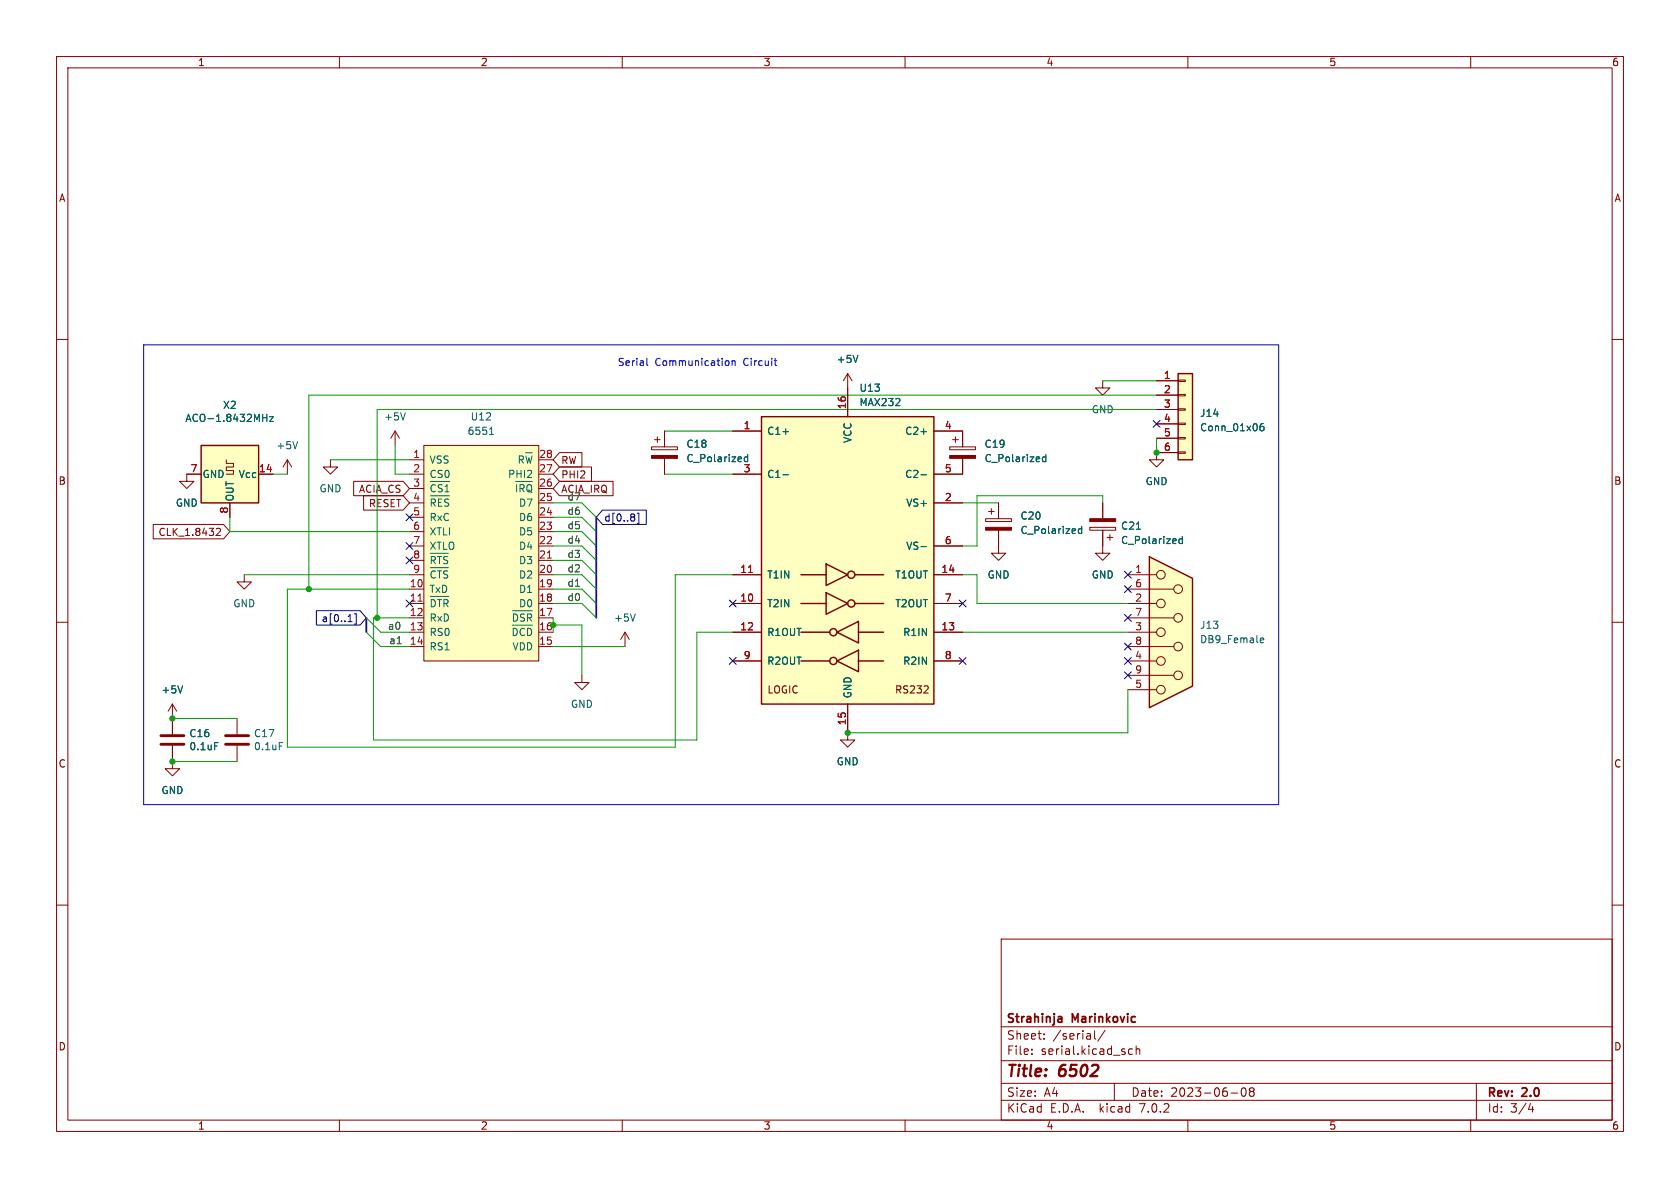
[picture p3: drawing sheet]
<svg xmlns="http://www.w3.org/2000/svg" width="297mm" height="210mm" viewBox="0 0 297 210" stroke-linecap="round" stroke-linejoin="round" font-family="sans-serif">
<g fill="none" stroke="#840000" stroke-width=".18">
<path d="M10 10h277v190h-277zM12 12h273v186h-273zM60 10v2M110 10v2M160 10v2M210 10v2M260 10v2M10 60h2M285 60h2M69.8 76.2l-.7 1.3M69.8 76.2v2.5M69.8 76.2l.8 1.3"/>
<path d="M74.9 78.7h20.3v38.1h-20.3zM115.2 79h4.6v.5h-4.6zM115.7 77.7h1M116.2 77.2v1M117.5 76.2v2.8M129.5 76.2h5.1M149.9 66v7.7M149.9 66l-.8 1.3M149.9 66l.7 1.3M165.1 76.2h5.1v2.8M167.9 79h4.6v.5h-4.6zM168.4 77.7h1"/>
<path d="M168.9 77.2v1M194.9 67.3v1.3h1.3l-1.3 1.3-1.2-1.3h1.2M35.6 83.8h-2.6v1.3h1.3l-1.3 1.3-1.3-1.3h1.3M40 81.3v.6h1.3v.7h-1.3v.6h1.3v.6h-1.3M40.6 88.9v2.5M45.7 83.8h2.6M50.8 81.3l-.8 1.3M50.8 81.3v2.5M50.8 81.3l.8 1.3M58.4 81.3v1.3h1.3l-1.3 1.2-1.3-1.2h1.3M72.4 81.3h2.5M72.4 83.8h2.5"/>
<path d="M72.4 99.1h2.5M72.4 96.5h2.5M72.4 94h2.5M72.4 91.4h2.5M72.4 88.9h2.5M72.4 86.4h2.5M95.2 81.3h2.6M95.2 83.8h2.6M95.2 99.1h2.6M95.2 96.5h2.6M95.2 94h2.6M95.2 91.4h2.6"/>
<path d="M95.2 88.9h2.6M95.2 86.4h2.6M117.5 81v2.8M129.5 83.8h5.1M165.1 96.5h5.1M165.1 88.9h5.1M170.2 81v2.8h-5.1M174.2 91.7h4.6v.5h-4.6zM174.8 90.4h1M175.3 89.9v1M176.5 93.7v4.1h1.3l-1.3 1.3-1.2-1.3h1.2M176.5 88.9v2.8"/>
<path d="M194.9 96.5v1.3h1.3l-1.3 1.3-1.2-1.3h1.2M10 110h2M43.2 101.6v1.3h1.2l-1.2 1.2-1.3-1.2h1.3M72.4 104.1h2.5M72.4 106.7h2.5M72.4 109.2h2.5M72.4 111.8h2.5M72.4 114.3h2.5M72.4 101.6h2.5M95.2 104.1h2.6M95.2 106.7h2.6M95.2 109.2h2.6"/>
<path d="M95.2 111.8h2.6M95.2 114.3h2.6M95.2 101.6h2.6M102.9 119.4v1.3h1.2l-1.2 1.2-1.3-1.2h1.3M110.5 111.8l-.8 1.2M110.5 111.8v2.5M110.5 111.8l.8 1.2M129.5 106.7h5.1M129.5 111.8h5.1M129.5 101.6h5.1M129.5 116.8h5.1M165.1 106.7h5.1"/>
<path d="M165.1 111.8h5.1M165.1 101.6h5.1M165.1 116.8h5.1M285 110h2M30.5 131.8v4.1h1.2l-1.2 1.3-1.3-1.3h1.3M30.5 124.5v5.3M30.5 124.5l-.8 1.2M30.5 124.5l.7 1.2M41.9 127v2.8M41.9 131.8v2.8M149.9 124.5v6.3h1.2l-1.2 1.3-1.3-1.3h1.3M10 160h2"/>
<path d="M285 160h2M177 166h108v32h-108zM60 198v2M110 198v2M160 198v2M177 194.5h108M177 191.5h108M177 187.5h108M177 181.5h108M182.4 186.3v.1M182.4 185.5v.1M184.6 183.6v.1"/>
<path d="M184.6 182.8v.1M193.5 182.2v1.3l.2 .2M195.4 182.1l-1.3 2M197 191.5v3M200.2 185.5l-.4-.1-.3 .3v.4l.1 .2h.6M200.9 185.5l.2-.1 .3 .1 .1 .9M200.9 184.9v1.5M210 198v2M217.6 193.2h1.2M219.6 192.4l.2-.1a.81 .81 0 0 1 .6 .6 .81 .81 0 0 1-.3 .8l-.2 .1a.81 .81 0 0 1-.6-.6 .81 .81 0 0 1 .3-.8zM221.1 192.9l-.2-.2 .2-.4h.3l.3 .3-.3 .3M221.1 192.9l-.2 .3v.5l.2 .1h.3l.3-.3-.1-.4-.2-.2"/>
<path d="M221.1 192.9h.3M260 198v2M261 191.5v6.5M270.2 196.1h.9M270.9 195.6v1"/>
</g>
<path d="M187.5 179.7l.2 .2v.8M187.7 180.6l-.1 .1M187.7 180.1h-.1" fill="none" stroke="#840000" stroke-width=".3"/>
<g fill="none" stroke="#006464" stroke-width=".18">
<path d="M46.4 73.8h.8M47.2 73.2v1.3M47.7 73.7h.6l-.6 .8h.6M52.6 78.1l-.4 1.2M71.7 73l-.5 1.2M86.5 76.8h.8M86.8 75.7l.1-.2v1.3M151.7 62.8l-.4 1.3M162.8 76.3h1M76.1 85.1h3.4M76.1 87.6h3.3M76.1 97.8h3.2"/>
<path d="M76.2 88.2v1.3M77 98.6l-.3-.2h-.5v1.2M77 85.8l-.4-.1-.4 .3M77.3 98.4h.8M77.5 88.2v1.3M77.7 98.4v1.2M78.2 85.7h-.5l-.2 .2M78.8 86l.2-.3v1.2M79.2 98.4h-.5l-.3 .2M91.2 85.1h2.9M91.3 85.7v1.2M92.5 80.8l-.2-.2h-.5v1.3"/>
<path d="M92.7 85.9l-.3-.2h-.5v1.2M92.9 80h1.2M93 80.6l.3 1.3M93.1 86.1a.42 .42 0 0 1 .5-.4 .42 .42 0 0 1 .4 .4M94.1 80.6l-.3 1.3M132.2 80.3v1.3M132.2 80.8h-.4l-.2 .2 .1 .6h.5M138.4 83.9h1M162.8 83.9h1M162.8 96.6h1M184.9 80.8h-.4l-.2 .2 .1 .6h.5M184.9 80.3v1.3"/>
<path d="M191.2 93v1.3M191.2 93.5h-.3l-.3 .2 .2 .6h.4M76.1 105.4h3.2M76.1 100.3h3.2M76.9 106.3l-.2-.2-.5-.1v1.3M77.3 106h.8M77.7 100.9v1.3M77.7 106v1.3M79.2 106.2l-.2-.2h-.5v1.3M90.6 110.5h3.5M90.6 108h3.5M90.7 111.1v1.2"/>
<path d="M91.5 108.8l-.2-.2-.5-.1v1.3M92.7 108.6l-.5-.1-.2 .3M93.3 111.1v1.2M94 108.8l-.2-.3h-.5v1.3M112.3 108.5l-.4 1.3M32.3 121.2l-.4 1.3M37.9 131.3h.7M49.4 131.3h.6"/>
</g>
<path d="M28.4 131.6h4.1M28.4 130h4.1M39.9 131.6h4M39.9 130h4" fill="none" stroke="#840000" stroke-width=".51"/>
<g fill="#ffffc2" stroke="#ffffc2" stroke-width=".18">
<path d="M74.9 78.7h20.3v38.1h-20.3z"/>
<path d="M134.6 73.7h30.5v50.8h-30.5z"/>
<path d="M35.6 78.7h10.1v10.2h-10.1z"/>
</g>
<path d="M96.8 98.7h.7M73.9 106.3h.7M132.3 101.2h.7" fill="none" stroke="#a90000" stroke-width=".18"/>
<g fill="none" stroke="#840000" stroke-width=".25">
<path d="M35.6 78.7h10.1v10.2h-10.1zM134.6 73.7h30.5v50.8h-30.5zM146 99.7l3.9 1.9-3.9 1.9zM141.6 106.7h4.4M141.6 101.6h4.4M141.6 116.8h5.1M141.6 111.8h5.1M146 104.8l3.9 1.9-3.9 1.9zM148 116.8l3.8-1.9v3.8zM148 111.8l3.8-1.9v3.8zM151.1 106.7h5.1M151.1 101.6h5.1"/>
<path d="M151.8 116.8h4.4M151.8 111.8h4.4"/>
<circle cx="147.3" cy="116.8" r=".63"/>
<circle cx="147.3" cy="111.8" r=".63"/>
<circle cx="150.5" cy="101.6" r=".63"/>
<circle cx="150.5" cy="106.7" r=".63"/>
</g>
<g fill="#840000" stroke="#840000" stroke-width=".18">
<path d="M174.2 93.2h4.6v.5h-4.6z"/>
<path d="M115.2 80.5h4.6v.5h-4.6z"/>
<path d="M167.9 80.5h4.6v.5h-4.6z"/>
</g>
<path d="M203.2 98.4l7.6 3.8v19.1l-7.6 3.8z" fill="#ffffc2"/>
<g fill="none" stroke="#840000" stroke-width=".18">
<path d="M117.5 76.2v2.8M129.5 76.2h5.1M149.9 68.6v5.1M165.1 76.2h5.1v2.8M204.5 67.3h3.8M204.5 69.9h3.8M204.5 72.4h3.8M204.5 74.9h3.8M204.5 77.5h3.8M208.3 79.9h1.2v.2h-1.2zM208.3 77.3h1.2v.3h-1.2zM208.3 74.8h1.2v.3h-1.2z"/>
<path d="M208.3 72.3h1.2v.2h-1.2zM208.3 69.7h1.2v.3h-1.2zM208.3 67.2h1.2v.2h-1.2zM27.1 92.7h12.4l1.1 1.3-1.1 1.3h-12.4zM33 83.8h2.6M38.2 93.5l.5-.1 .3 .4-.8 .9h.8M40.6 88.9v2.5M45.7 83.8h2.6M62.5 85.1h8.8l1.1 1.3-1.1 1.2h-8.8zM64.3 87.6h7l1.1 1.3-1.1 1.3h-7zM98.9 80h4v2.6h-4l-1.1-1.3zM98.9 82.5h5.7v2.6h-5.7l-1.1-1.3z"/>
<path d="M98.9 85.1h9.5v2.5h-9.5l-1.1-1.2zM117.5 81v2.8M129.5 83.8h5.1M165.1 88.9h5.1M165.1 96.5h5.1M170.2 81v2.8h-5.1M176.5 88.9v2.8M176.5 93.7v2.8M192.7 93.2h4.5v.5h-4.5zM194.9 88.9v2.8M194.9 93.7v2.8M195.7 95h1"/>
<path d="M196.2 94.5v1M208.3 80h-3.8v1.3h1.2l-1.2 1.3-1.3-1.3h1.3M129.5 116.8h5.1M129.5 111.8h5.1M129.5 106.7h5.1M129.5 101.6h5.1M165.1 116.8h5.1M165.1 111.8h5.1M165.1 106.7h5.1M165.1 101.6h5.1M199.4 119.4h8.1M199.4 116.8h5.1"/>
<path d="M199.4 114.3h8.1M199.4 111.8h5.1M199.4 109.2h8.1M199.4 106.7h5.1M199.4 104.1h8.1M199.4 101.6h5.1M30.5 127v2.8M30.5 131.8v2.8M149.9 124.5v5M199.4 121.9h5.1"/>
<circle cx="205.2" cy="101.6" r=".76"/>
<circle cx="205.2" cy="116.8" r=".76"/>
<circle cx="205.2" cy="111.8" r=".76"/>
<circle cx="205.2" cy="106.7" r=".76"/>
<circle cx="208.3" cy="119.4" r=".76"/>
<circle cx="208.3" cy="109.2" r=".76"/>
<circle cx="208.3" cy="114.3" r=".76"/>
<circle cx="208.3" cy="104.1" r=".76"/>
<circle cx="205.2" cy="121.9" r=".76"/>
</g>
<path d="M208.3 66h2.5v15.3h-2.5zM203.2 98.4l7.6 3.8v19.1l-7.6 3.8z" fill="none" stroke="#840000" stroke-width=".25"/>
<g fill="none" stroke="#006464" stroke-width=".18">
<path d="M46.4 73.8h.8M47.2 73.2v1.3M47.7 73.7h.6l-.6 .8h.6M151.7 62.8l-.4 1.3M162.8 76.3h1M223.3 74.9h-.3a.85 .85 0 0 0 0 1.3l.4-.2 .1-.4-.3-.2h-.3l-.2 .2M132.2 80.3v1.3M132.2 80.8h-.4l-.2 .2 .1 .6h.5M138.4 83.9h1M162.8 83.9h1M162.8 96.6h1M184.9 80.8h-.4l-.2 .2 .1 .6h.5"/>
<path d="M184.9 80.3v1.3M191.2 93v1.3M191.2 93.5h-.3l-.3 .2 .2 .6h.4M209 94.8v1.3M209 95.3l-.3-.1-.3 .3 .1 .5h.5M222.9 113.6h.4M222.9 112.8h.3l.2 .3-.6 .1M32.3 121.2l-.4 1.3M37.9 131.3h.7"/>
</g>
<path d="M208.3 66h2.5v15.3h-2.5z" fill="#ffffc2" stroke="#ffffc2" stroke-width=".18"/>
<path d="M192.7 91.7h4.5v.5h-4.5z" fill="#840000" stroke="#840000" stroke-width=".18"/>
<g fill="none" stroke="#000084" stroke-width=".18">
<path d="M203.9 74.3l1.2 1.2M205.1 74.3l-1.2 1.2M71.8 90.8l1.2 1.2M71.8 95.9l1.2 1.2M71.8 98.5l1.2 1.2M73 90.8l-1.2 1.2M73 95.9l-1.2 1.2M73 98.5l-1.2 1.2M106.5 90.2h7.7v2.5h-7.7l-1.1-1.3zM112.6 90.7h.3v1.8h-.3M55.9 107.9h7.8l1.1 1.3-1.1 1.3h-7.8zM61.5 109.9h.8"/>
<path d="M62.7 108.5h.3v1.8h-.3M71.8 106.1l1.2 1.2M73 106.1l-1.2 1.2M128.9 116.2l1.2 1.2M128.9 106.1l1.2 1.2M130.1 116.2l-1.2 1.2M130.1 106.1l-1.2 1.2M169.6 106.1l1.2 1.2M169.6 116.2l1.2 1.2M170.8 106.1l-1.2 1.2M170.8 116.2l-1.2 1.2M198.8 118.8l1.2 1.2"/>
<path d="M198.8 113.7l1.2 1.2M198.8 108.6l1.2 1.2M198.8 103.5l1.2 1.2M198.8 101l1.2 1.2M198.8 116.2l1.2 1.2M200 118.8l-1.2 1.2M200 113.7l-1.2 1.2M200 108.6l-1.2 1.2M200 103.5l-1.2 1.2M200 101l-1.2 1.2M200 116.2l-1.2 1.2"/>
</g>
<path d="M25.4 61h200.7v81.2h-200.7zM114.4 63.3v1.1l.1 .2M128.5 63.8h.3l.1 .2-.1 .5-.3 .1M129.4 63.9l.2-.1h.3l.1 .8M129.4 63.8v.8M136.9 63.8h.4M137 64.4l.3 .2" fill="none" stroke="#0000c2" stroke-width=".18"/>
<path d="M105.4 91.4v17.8M64.8 109.2v2.6" fill="none" stroke="#000084" stroke-width=".3"/>
<g fill="none" stroke="#009600" stroke-width=".18">
<path d="M69.8 78.7v5.1h2.6M117.5 76.2h12M194.9 67.3h9.6M204.5 69.9h-149.9v34.2M204.5 72.4h-137.8v36.8M204.5 77.5v2.5M40.6 91.4v2.6h31.8M48.3 83.8h2.5M58.4 81.3h14M97.8 96.5h5.1l2.5 2.6M97.8 91.4h5.1l2.5 2.6M97.8 88.9h5.1l2.5 2.5"/>
<path d="M97.8 99.1h5.1l2.5 2.5M97.8 94h5.1l2.5 2.5M117.5 83.8h12M170.2 88.9h6.3M194.9 88.9v-1.3h-22.2v8.9h-2.5M43.2 101.6h29.2M64.8 109.2l2.5 2.6h5.1M64.8 111.8l2.5 2.5h5.1M72.4 109.2h-6.4v21.6h57.2v-19h6.3M97.8 106.7h5.1l2.5 2.5M97.8 101.6h5.1l2.5 2.5M97.8 104.1h5.1l2.5 2.6"/>
<path d="M97.8 110.5h5.1v8.9M97.8 109.2v2.6M97.8 114.3h12.7M129.5 101.6h-10.1v30.5h-68.6v-28h21.6M170.2 111.8h29.2M170.2 101.6h2.5v5.1h26.7M30.5 127h11.4M30.5 134.6h11.4M199.4 121.9v7.6h-49.5"/>
</g>
<path d="M132.3 101.2h.7" fill="none" stroke="#a90000" stroke-width=".18"/>
<g fill="#009600" stroke="#009600" stroke-width=".18">
<circle cx="149.9" cy="129.5" r=".46"/>
<circle cx="204.5" cy="80" r=".46"/>
<circle cx="30.5" cy="127" r=".46"/>
<circle cx="54.6" cy="104.1" r=".46"/>
<circle cx="30.5" cy="134.6" r=".46"/>
<circle cx="66.7" cy="109.2" r=".46"/>
<circle cx="97.8" cy="110.5" r=".46"/>
</g>
<g font-size="2.8" fill="#840000">
<text x="178" y="190.8">Title:</text>
<text x="187.4" y="190.8">6502</text>
</g>
<g font-size="2.1" fill="#840000">
<text x="178" y="183.9">Sheet:</text>
<text x="178" y="181.1">Strahinja</text>
<text x="186.2" y="183.9">/serial/</text>
<text x="189.7" y="181.1">Marinkovic</text>
<text x="178" y="186.6">File:</text>
<text x="184" y="186.6">serial.kicad_sch</text>
<text x="178" y="196.8">KiCad</text>
<text x="178" y="194">Size:</text>
<text x="184.6" y="194">A4</text>
<text x="185.7" y="196.8">E.D.A.</text>
<text x="194.4" y="196.8">kicad</text>
<text x="200" y="194">Date:</text>
<text x="201.5" y="196.8">7.0.2</text>
<text x="206.9" y="194">2023-06-08</text>
<text x="263" y="194.2">Rev:</text>
<text x="263" y="196.8">Id:</text>
<text x="267" y="196.8">3/4</text>
<text x="269.2" y="194.2">2.0</text>
</g>
<g font-size="1.8" fill="#840000">
<text x="35" y="11.8">1</text>
<text x="85" y="11.8">2</text>
<text x="135" y="11.8">3</text>
<text x="185" y="11.8">4</text>
<text x="235" y="11.8">5</text>
<text x="285" y="11.8">6</text>
<text x="10.4" y="35.8">A</text>
<text x="285.4" y="35.8">A</text>
<text x="99.2" y="82.2">RW</text>
<text x="10.3" y="85.8">B</text>
<text x="63.3" y="87.3">ACIA_CS</text>
<text x="65.1" y="89.8">RESET</text>
<text x="99.2" y="84.7">PHI2</text>
<text x="99.2" y="87.3">ACIA_IRQ</text>
<text x="285.3" y="85.8">B</text>
<text x="27.9" y="94.9">CLK_1.8432</text>
<text x="135.6" y="122.8">LOGIC</text>
<text x="158.2" y="122.8">RS232</text>
<text x="10.3" y="135.8">C</text>
<text x="285.3" y="135.8">C</text>
<text x="10.3" y="185.8">D</text>
<text x="285.3" y="185.8">D</text>
<text x="35" y="199.8">1</text>
<text x="85" y="199.8">2</text>
<text x="135" y="199.8">3</text>
<text x="185" y="199.8">4</text>
<text x="235" y="199.8">5</text>
<text x="285" y="199.8">6</text>
</g>
<g font-size="1.8" fill="#0000c2">
<text x="109.2" y="64.8">Serial</text>
<text x="115.8" y="64.8">Communication</text>
<text x="131.5" y="64.8">Circuit</text>
</g>
<g font-size="1.8" fill="#006464">
<text x="147.9" y="64.3">+5V</text>
<text x="151.9" y="69.4">U13</text>
<text x="151.9" y="71.9">MAX232</text>
<text x="32.7" y="74.7">ACO-1.8432MHz</text>
<text x="39.4" y="72.4">X2</text>
<text x="67.9" y="74.5">+5V</text>
<text x="82.6" y="77">6551</text>
<text x="83.2" y="74.5">U12</text>
<text x="135.6" y="77">C1+</text>
<text x="159.9" y="77">C2+</text>
<text x="192.9" y="73.2">GND</text>
<text x="212.1" y="73.9">J14</text>
<text x="212.1" y="76.4">Conn_01x06</text>
<text x="48.8" y="79.6">+5V</text>
<text x="75.9" y="82.1">VSS</text>
<text x="91.4" y="82.7">R~{W}</text>
<text x="121.3" y="79.3">C18</text>
<text x="121.3" y="81.9">C_Polarized</text>
<text x="150.7" y="78.4" transform="rotate(-90 150.7 78.4)">VCC</text>
<text x="174" y="79.3">C19</text>
<text x="174" y="81.9">C_Polarized</text>
<text x="31" y="89.7">GND</text>
<text x="35.8" y="84.6">GND</text>
<text x="41.5" y="88.6" transform="rotate(-90 41.5 88.6)">OUT</text>
<text x="42.1" y="84.6">Vcc</text>
<text x="56.4" y="87.2">GND</text>
<text x="75.9" y="84.6">CS0</text>
<text x="75.9" y="87.8">~{CS1}</text>
<text x="89.7" y="84.6">PHI2</text>
<text x="90.9" y="87.8">~{IRQ}</text>
<text x="91.6" y="89.7">D7</text>
<text x="135.6" y="84.6">C1-</text>
<text x="159.9" y="84.6">C2-</text>
<text x="160.1" y="89.7">VS+</text>
<text x="202.5" y="85.9">GND</text>
<text x="75.9" y="90.3">~{RES}</text>
<text x="75.9" y="92.3">RxC</text>
<text x="75.9" y="94.8">XTLI</text>
<text x="91.6" y="94.8">D5</text>
<text x="91.6" y="92.3">D6</text>
<text x="180.3" y="92">C20</text>
<text x="180.3" y="94.6">C_Polarized</text>
<text x="198.1" y="93.8">C21</text>
<text x="75.9" y="97.3">XTLO</text>
<text x="75.9" y="100.5">~{RTS}</text>
<text x="91.6" y="99.9">D3</text>
<text x="91.6" y="97.3">D4</text>
<text x="160.1" y="97.3">VS-</text>
<text x="198.1" y="96.3">C_Polarized</text>
<text x="41.2" y="107.5">GND</text>
<text x="75.9" y="105">TxD</text>
<text x="75.9" y="103">~{CTS}</text>
<text x="91.6" y="107.5">D0</text>
<text x="91.6" y="105">D1</text>
<text x="91.6" y="102.4">D2</text>
<text x="135.6" y="107.5">T2IN</text>
<text x="135.6" y="102.4">T1IN</text>
<text x="158.2" y="102.4">T1OUT</text>
<text x="158.2" y="107.5">T2OUT</text>
<text x="174.5" y="102.4">GND</text>
<text x="192.9" y="102.4">GND</text>
<text x="75.9" y="108.1">~{DTR}</text>
<text x="75.9" y="110">RxD</text>
<text x="75.9" y="112.6">RS0</text>
<text x="90.3" y="113.2">~{DCD}</text>
<text x="90.4" y="110.7">~{DSR}</text>
<text x="108.5" y="110">+5V</text>
<text x="135.6" y="112.6">R1OUT</text>
<text x="159.5" y="112.6">R1IN</text>
<text x="212.1" y="111.3">J13</text>
<text x="212.1" y="113.9">DB9_Female</text>
<text x="75.9" y="115.1">RS1</text>
<text x="90.5" y="115.1">VDD</text>
<text x="135.6" y="117.7">R2OUT</text>
<text x="159.5" y="117.7">R2IN</text>
<text x="28.5" y="122.7">+5V</text>
<text x="100.9" y="125.3">GND</text>
<text x="150.7" y="123.4" transform="rotate(-90 150.7 123.4)">GND</text>
<text x="33.4" y="130.5">C16</text>
<text x="44.8" y="130.5">C17</text>
<text x="33.4" y="132.8">0.1uF</text>
<text x="44.8" y="132.8">0.1uF</text>
<text x="147.9" y="135.4">GND</text>
<text x="28.5" y="140.5">GND</text>
</g>
<g font-size="1.8" fill="#a90000">
<text x="205.7" y="67.1">1</text>
<text x="205.7" y="69.6">2</text>
<text x="131.4" y="75.9">1</text>
<text x="149.6" y="72.4" transform="rotate(-90 149.6 72.4)">16</text>
<text x="167" y="75.9">4</text>
<text x="205.7" y="72.1">3</text>
<text x="205.7" y="74.7">4</text>
<text x="205.7" y="77.2">5</text>
<text x="33.6" y="83.6">7</text>
<text x="45.7" y="83.6">14</text>
<text x="73" y="81">1</text>
<text x="73" y="83.6">2</text>
<text x="95.2" y="83.6">27</text>
<text x="95.2" y="81">28</text>
<text x="131.4" y="83.6">3</text>
<text x="167" y="83.6">5</text>
<text x="205.7" y="79.8">6</text>
<text x="73" y="86.1">3</text>
<text x="73" y="88.6">4</text>
<text x="95.2" y="88.6">25</text>
<text x="95.2" y="86.1">26</text>
<text x="167" y="88.6">2</text>
<text x="40.4" y="90.8" transform="rotate(-90 40.4 90.8)">8</text>
<text x="73" y="91.2">5</text>
<text x="73" y="93.7">6</text>
<text x="95.2" y="93.7">23</text>
<text x="95.2" y="91.2">24</text>
<text x="73" y="96.3">7</text>
<text x="73" y="98.8">8</text>
<text x="73" y="101.3">9</text>
<text x="95.2" y="101.3">20</text>
<text x="95.2" y="98.8">21</text>
<text x="95.2" y="96.3">22</text>
<text x="130.8" y="101.3">11</text>
<text x="166.4" y="101.3">14</text>
<text x="167" y="96.3">6</text>
<text x="200.6" y="101.3">1</text>
<text x="72.4" y="103.9">10</text>
<text x="72.4" y="106.4">11</text>
<text x="95.2" y="106.4">18</text>
<text x="95.2" y="103.9">19</text>
<text x="130.8" y="106.4">10</text>
<text x="167" y="106.4">7</text>
<text x="200.6" y="106.4">2</text>
<text x="200.6" y="103.9">6</text>
<text x="72.4" y="109">12</text>
<text x="72.4" y="111.5">13</text>
<text x="95.2" y="111.5">16</text>
<text x="95.2" y="109">17</text>
<text x="130.8" y="111.5">12</text>
<text x="166.4" y="111.5">13</text>
<text x="200.6" y="111.5">3</text>
<text x="200.6" y="109">7</text>
<text x="72.4" y="114">14</text>
<text x="95.2" y="114">15</text>
<text x="131.4" y="116.6">9</text>
<text x="167" y="116.6">8</text>
<text x="200.6" y="116.6">4</text>
<text x="200.6" y="114">8</text>
<text x="200.6" y="119.1">9</text>
<text x="200.6" y="121.7">5</text>
<text x="149.6" y="128.3" transform="rotate(-90 149.6 128.3)">15</text>
</g>
<g font-size="1.8" fill="#0f0f0f">
<text x="100.3" y="88.6">d7</text>
<text x="100.3" y="91.1">d6</text>
<text x="100.3" y="93.6">d5</text>
<text x="100.3" y="96.2">d4</text>
<text x="100.3" y="101.3">d2</text>
<text x="100.3" y="98.7">d3</text>
<text x="100.3" y="103.8">d1</text>
<text x="100.3" y="106.3">d0</text>
<text x="68.6" y="111.4">a0</text>
<text x="68.8" y="114">a1</text>
</g>
<g font-size="1.8" fill="#000084">
<text x="106.8" y="92.4">d[0..8]</text>
<text x="56.7" y="110.1">a[0..1]</text>
</g>
</svg>
